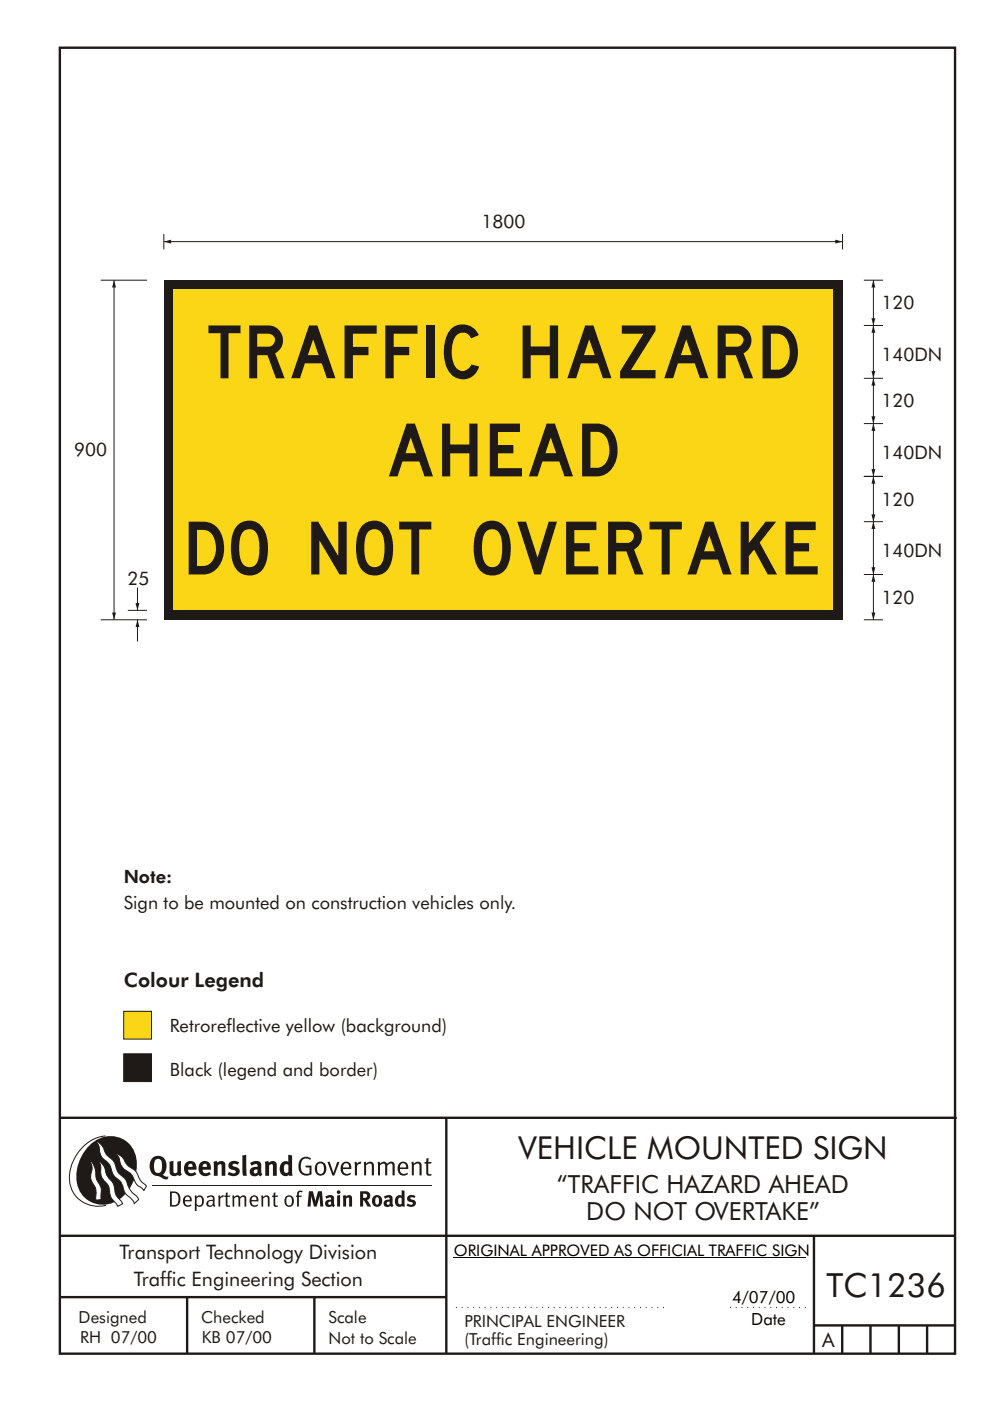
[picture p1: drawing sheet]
<svg xmlns="http://www.w3.org/2000/svg" width="210mm" height="297mm" viewBox="0 0 210 297" stroke-linecap="round" stroke-linejoin="round" font-family="sans-serif">
<g fill="none" stroke="#1f1a17" stroke-width=".51">
<path d="M12.7 10.1h189.9v276.9h-189.9zM12.7 237h190.3M94.7 236.9v50.1M12.7 262h190M12.7 275h82M39.7 275v12M66.7 275v12M172.7 262v25M172.7 281h30M178.7 281v6M184.7 281v6M190.7 281v6"/>
<path d="M196.7 281v6"/>
</g>
<path d="M96.3 266.6h74.7" fill="none" stroke="#000" stroke-width=".21"/>
<path d="M96.7 277.2h45.2M154.9 277.2h16.6" fill="none" stroke="#1f1a17" stroke-width=".21" stroke-dasharray=".2 1" stroke-linecap="butt"/>
<path d="M26.3 223.4h5.8v5.9h-5.8z" fill-rule="evenodd" fill="#1f1a17" stroke="#1f1a17" stroke-width=".21"/>
<path d="M26.3 214.4h5.8v5.9h-5.8z" fill-rule="evenodd" fill="#fad617" stroke="#1f1a17" stroke-width=".21"/>
<g fill="#1f1a17">
<path d="M63.9 245.6a1.61 1.61 0 0 1 2.1 0l-.2 .3a1.17 1.17 0 0 0-1.4-.2 1.17 1.17 0 0 0-.6 1.3 1.42 1.42 0 0 0 1.2 1.9l.7-.2v-1.2h-.8l-.1-.4h1.3v1.9a1.82 1.82 0 0 1-2.2-.1 1.82 1.82 0 0 1-.6-2.1l.2-.7z" fill-rule="evenodd"/>
<path d="M67.3 246.5a1.77 1.77 0 0 0 .3 2.7 1.39 1.39 0 0 0 1.4-.5 1.39 1.39 0 0 0 .2-1.5 1.19 1.19 0 0 0-1.9-.7zM67.5 246.8a.83 .83 0 0 1 1 .1 .83 .83 0 0 1 .2 1 .75 .75 0 0 1-.6 1 .75 .75 0 0 1-.8-.8v-.9z" fill-rule="evenodd"/>
<path d="M69.5 246.4l.4-.1 .9 2.4 .7-2.3h.5l-1.1 2.8h-.4z" fill-rule="evenodd"/>
<path d="M72.6 246.7a1.74 1.74 0 0 0 .5 2.5h.9l.5-.3-.2-.3a.89 .89 0 0 1-1.1 .2 .89 .89 0 0 1-.4-.9h1.7a1.15 1.15 0 0 0-.4-1.4 1.15 1.15 0 0 0-1.5 .2zM73 246.9a.67 .67 0 0 1 .8-.2 .67 .67 0 0 1 .3 .8h-1.3z" fill-rule="evenodd"/>
<path d="M75.2 246.4l.4-.1 .1 .4 .5-.4h.5l-.2 .5a.61 .61 0 0 0-.8 .6v1.8h-.4z" fill-rule="evenodd"/>
<path d="M77.1 246.4l.5-.1 .1 .4a.89 .89 0 0 1 .9-.4 .89 .89 0 0 1 .7 .7v2.2h-.4v-2.2l-.1-.2-.3-.1-.8 .4v2.1h-.4z" fill-rule="evenodd"/>
<path d="M80.1 246.4l.4-.1 .1 .4a.83 .83 0 0 1 .8-.4 .83 .83 0 0 1 .7 .5 .86 .86 0 0 1 .9-.5 .86 .86 0 0 1 .7 .7v2.2h-.4l-.1-2.3a.5 .5 0 0 0-.8 0l-.2 .2v2.1h-.5v-2.2l-.3-.3-.8 .4v2.1h-.4z" fill-rule="evenodd"/>
<path d="M84.7 246.7a1.74 1.74 0 0 0 .5 2.5h.9l.5-.3-.2-.3a.89 .89 0 0 1-1.1 .2 .89 .89 0 0 1-.4-.9h1.7a1.15 1.15 0 0 0-.5-1.4 1.15 1.15 0 0 0-1.4 .2zM85 246.9a.67 .67 0 0 1 .9-.2 .67 .67 0 0 1 .3 .8h-1.3z" fill-rule="evenodd"/>
<path d="M87.3 246.4l.4-.1 .1 .4a.89 .89 0 0 1 .9-.4 .89 .89 0 0 1 .8 .7v2.2h-.5v-2.2l-.1-.2-.3-.1-.8 .4v2.1h-.4z" fill-rule="evenodd"/>
<path d="M90.5 245.6l.4-.1v.9h.7l-.2 .3h-.5v2.1l.1 .1h.5l.1 .3a.71 .71 0 0 1-1.2-.6v-1.9h-.3v-.3h.3z" fill-rule="evenodd"/>
<path d="M36 246.3l.8-.2v2a.46 .46 0 0 0 .2 .6 .46 .46 0 0 0 .6-.2v-2.2l.8-.2v2.4l.2 .5-.6 .4-.2-.3a1.03 1.03 0 0 1-1.2 .2 1.03 1.03 0 0 1-.6-1z" fill-rule="evenodd"/>
<path d="M39.4 246.6a1.64 1.64 0 0 0 0 2.3 1.64 1.64 0 0 0 2.3 .1l-.4-.5a.78 .78 0 0 1-.9 .3 .78 .78 0 0 1-.5-.8h1.8a1.37 1.37 0 0 0-.6-1.6 1.37 1.37 0 0 0-1.7 .2zM40.1 246.9a.48 .48 0 0 1 .6-.1 .48 .48 0 0 1 .2 .6h-1z" fill-rule="evenodd"/>
<path d="M42.5 246.6a1.65 1.65 0 0 0-.2 2 1.65 1.65 0 0 0 1.9 .7l.5-.3-.3-.5a.78 .78 0 0 1-.9 .3 .78 .78 0 0 1-.5-.8h1.8a1.37 1.37 0 0 0-.6-1.6 1.37 1.37 0 0 0-1.7 .2zM43.1 246.9a.48 .48 0 0 1 .6-.1 .48 .48 0 0 1 .2 .6h-.9z" fill-rule="evenodd"/>
<path d="M45.3 246.3l.7-.2 .1 .4a.95 .95 0 0 1 1-.3 .95 .95 0 0 1 .7 .8v2.3h-.8v-2.3l-.3-.2-.5 .3v2.2h-.8z" fill-rule="evenodd"/>
<path d="M48.7 246.5a1.73 1.73 0 0 1 2-.1l-.2 .6-.6-.2a.42 .42 0 0 0-.6 .2l.2 .3a1.23 1.23 0 0 1 1.4 1 1.47 1.47 0 0 1-2.3 .9l-.3-.2 .3-.6 .7 .4a.47 .47 0 0 0 .7-.4 .87 .87 0 0 0-1-.5l-.4-.2-.1-.4z" fill-rule="evenodd"/>
<path d="M53.1 246.6l.3 .6 .3-.2a.62 .62 0 0 1 .9 0l.1 .4a1.21 1.21 0 0 0-1.4 .3 1.21 1.21 0 0 0-.1 1.3 1.19 1.19 0 0 0 1.7 .1l.4 .3 .4-.4-.3-.4v-1.4a.96 .96 0 0 0-1.3-1zM54 248l.6-.1v.7a.43 .43 0 0 1-.6 .1 .43 .43 0 0 1 0-.7z" fill-rule="evenodd"/>
<path d="M56.2 246.3l.7-.2 .1 .4a.95 .95 0 0 1 1.1-.3 .95 .95 0 0 1 .6 .8v2.3h-.8v-2.3l-.2-.2-.6 .3v2.2h-.8z" fill-rule="evenodd"/>
<path d="M61.2 244.8v1.5a1.29 1.29 0 0 0-1.4 .2 1.29 1.29 0 0 0-.5 1.3 1.24 1.24 0 0 0 .6 1.4 1.24 1.24 0 0 0 1.4-.1l.1 .2h.7l-.1-4.3zM60.5 246.9l.4-.1 .3 .2v1.5l-.3 .1a.48 .48 0 0 1-.6-.4 1.52 1.52 0 0 1 .2-1.3z" fill-rule="evenodd"/>
<path d="M51.4 245l.8-.2 .2 4.5h-.8l-.1-.2z" fill-rule="evenodd"/>
</g>
<path d="M22.4 240.8a9 9 0 0 0-7.4 10.9 6.2 6.2 0 0 0 7.5 3.8M32.2 251.4h59.4" fill="none" stroke="#1f1a17" stroke-width=".21"/>
<path d="M19.1 242.7a5.7 5.7 0 0 1 6.5-1.4 5.7 5.7 0 0 1 3.4 5.7 8.6 8.6 0 0 1-6.2 8.3 5.7 5.7 0 0 1-6.5-7 9.9 9.9 0 0 1 2.8-5.6z" fill-rule="evenodd" fill="#1f1a17"/>
<path d="M24.5 244.5a3.1 3.1 0 0 1 2.3 2.2l.7 .7a3.2 3.2 0 0 1 2 2.4l.4 .6 1.2 1.1-.6 .9-.2-.3a3.5 3.5 0 0 1-1.9-2.1 3.8 3.8 0 0 0-2.1-2.1 3.5 3.5 0 0 1-1-2.3zM20.4 241.9a3.4 3.4 0 0 1 1.9 2.5l.7 .8a3.3 3.3 0 0 1 1.7 2.6 4.4 4.4 0 0 0 1.7 2l.3 .3a6.1 6.1 0 0 0 2.5 3.7l.2 .5-.9 .9a6.1 6.1 0 0 0-1.9-2.2l-.4-.8a3.6 3.6 0 0 0-1.9-2.8l-.6-1a3.6 3.6 0 0 0-1.9-2.8 3.7 3.7 0 0 1-.8-2.4zM21 246.1a3.4 3.4 0 0 1 1.5 2.8l.6 .9a3.8 3.8 0 0 1 1.4 3.1l.3 .7 1.2 1.6-1 .6-.5-.8a3.2 3.2 0 0 1-1.3-2.8 4.3 4.3 0 0 0-1.4-2.2 4.7 4.7 0 0 1-.5-2.9zM19.2 246.1a5.1 5.1 0 0 1 1.2 3.7l.3 .7a3.1 3.1 0 0 1 .7 3l.1 .8-1.1 .2-.1-.8a3.5 3.5 0 0 0-.9-3.2 3.6 3.6 0 0 1 .1-2.6z" fill-rule="evenodd" fill="#fff" stroke="#1f1a17" stroke-width=".21"/>
<g fill="#1f1a17">
<path d="M32.4 245.5a2.51 2.51 0 0 0 .4 3.7l.8 .1a2.78 2.78 0 0 0 2 .7l.2-.5h-.6l-.7-.4a2.56 2.56 0 0 0 0-3.8 1.83 1.83 0 0 0-2.1 .2zM33 245.9a.87 .87 0 0 1 1 0 .87 .87 0 0 1 .4 .9v.4a1.17 1.17 0 0 1-.9 1.5l-.3-.1a2.38 2.38 0 0 1-.2-2.7z" fill-rule="evenodd"/>
<path d="M36.5 252.9v2.6a1.12 1.12 0 0 0 1.1-.3 1.12 1.12 0 0 0 .3-1.2l-.1-.5-.4-.4zM36.1 252.6h1.1a1.67 1.67 0 0 1 1.1 1.7 1.67 1.67 0 0 1-1.2 1.5h-1zM39.4 253.9l-.2 .5h1.1a.55 .55 0 0 0-.2-.6 .55 .55 0 0 0-.7 .1zM39.1 253.8a.95 .95 0 0 1 1.2-.2 .95 .95 0 0 1 .4 1.1h-1.5a.72 .72 0 0 0 .4 .8 .72 .72 0 0 0 .9-.2l.1 .3a1.15 1.15 0 0 1-1.5 0 1.15 1.15 0 0 1-.2-1.5zM41.7 254.1v1.2a.7 .7 0 0 0 1 .1 .7 .7 0 0 0 .2-.9 .61 .61 0 0 0-.4-.7 .61 .61 0 0 0-.8 .3zM41.3 253.5l.4-.1v.4a.95 .95 0 0 1 1.2-.2 .95 .95 0 0 1 .3 1.2 .92 .92 0 0 1-.4 1 .92 .92 0 0 1-1.1-.2v1.1l-.4 .1zM44.3 254.8a.5 .5 0 0 0 .1 .8 .5 .5 0 0 0 .7-.4l.1-.6zM43.9 253.7a1 1 0 0 1 1.6 .3v1.4l.2 .2-.2 .3-.3-.3a.78 .78 0 0 1-1.4-.1 .78 .78 0 0 1 .8-1.1h.6a.58 .58 0 0 0-.4-.7 .58 .58 0 0 0-.7 .3zM46.3 253.5l.3-.1 .1 .4 .3-.3 .5-.1-.2 .4a.52 .52 0 0 0-.6 .6v1.4h-.3zM47.9 252.9l.4-.1v.7h.6l-.2 .3h-.4v1.5a.35 .35 0 0 0 .5 .3v.2a.57 .57 0 0 1-.6 .1 .57 .57 0 0 1-.3-.5v-1.6h-.3v-.3h.3zM49.3 253.5l.3-.1 .1 .4 .2-.2a.64 .64 0 0 1 1 .2 .7 .7 0 0 1 .8-.4 .7 .7 0 0 1 .6 .7v1.7h-.4v-1.7l-.3-.3-.6 .3v1.7h-.4v-1.6a.38 .38 0 0 0-.3-.5 .38 .38 0 0 0-.4 .2l-.2 .2v1.7h-.4zM53.5 253.9l-.1 .5h1a.55 .55 0 0 0-.2-.6 .55 .55 0 0 0-.7 .1zM53.2 253.8a.95 .95 0 0 1 1.2-.2 .95 .95 0 0 1 .4 1.1h-1.4a.72 .72 0 0 0 .4 .8 .72 .72 0 0 0 .8-.2l.2 .3a1.15 1.15 0 0 1-1.5 0 1.15 1.15 0 0 1-.3-1.5zM55.4 253.5l.3-.1 .1 .4a.72 .72 0 0 1 .8-.4 .72 .72 0 0 1 .6 .7v1.7h-.4v-1.6a.45 .45 0 0 0-.3-.5 .45 .45 0 0 0-.5 .3l-.2 .1v1.7h-.3zM58.1 252.9l.4-.1-.1 .7h.6l-.1 .3h-.5v1.5a.35 .35 0 0 0 .5 .3l.1 .2a.57 .57 0 0 1-.6 .1 .57 .57 0 0 1-.4-.5v-1.6h-.3v-.3h.3zM60.9 253.9l-.2 .7a.65 .65 0 0 0 .3 .8 .65 .65 0 0 0 .9-.2v-.1a.93 .93 0 0 0-.7-1.4zM60.6 253.7a1.12 1.12 0 0 1 1.5 .1 1.12 1.12 0 0 1 .2 1.4 1.01 1.01 0 0 1-1.3 .6 1.01 1.01 0 0 1-.7-1.2zM63.2 252.6l.5-.2 .5 .2-.1 .2-.4-.1-.3 .2v.6h.7l-.2 .3h-.5v2h-.4v-2h-.2v-.3h.2zM65.5 252.6l-.3 3.2h.7l.1-2.3 .6 2.3h.6l.6-2.3 .2 2.3h.6l-.3-3.2h-.8l-.6 2.1-.5-2.1zM69 253.7l.3 .5a.51 .51 0 0 1 .5-.4 .51 .51 0 0 1 .5 .4v.1a.88 .88 0 0 0-1.2 .4 .88 .88 0 0 0 .2 1.1 .9 .9 0 0 0 1.1-.2l.4 .3 .3-.3-.2-.3v-1.1a.87 .87 0 0 0-.5-.8 .87 .87 0 0 0-1 .1zM69.8 254.8h.5l-.1 .5-.1 .1h-.3l-.1-.1zM71.5 253.5v2.3h.7v-2.4zM71.5 252.8a.39 .39 0 0 0 .7 0 .39 .39 0 0 0-.7 0zM72.7 253.5l.1 2.3h.6v-1.7a.33 .33 0 0 1 .4-.2 .33 .33 0 0 1 .3 .4v1.5h.6v-1.7a.75 .75 0 0 0-.5-.7 .75 .75 0 0 0-.8 .3l-.1-.3zM76.4 252.6v3.2h.6v-1.3l.3 .2 .7 1.1h.8l-1-1.4a.94 .94 0 0 0 .8-1 .94 .94 0 0 0-1-.8zM77 253.1a.51 .51 0 0 1 .8 .1 .51 .51 0 0 1-.2 .7l-.6 .1zM79.2 253.7a1.19 1.19 0 0 0 0 1.7 1.19 1.19 0 0 0 1.7 0 1.19 1.19 0 0 0-.1-1.6 1.19 1.19 0 0 0-1.6-.1zM79.8 253.9l.2-.1a.99 .99 0 0 1 0 1.6 1.06 1.06 0 0 1-.2-1.5zM81.4 253.7l.3 .5a.51 .51 0 0 1 .5-.4 .51 .51 0 0 1 .5 .4v.1a.88 .88 0 0 0-1.1 .4 .88 .88 0 0 0 .2 1.1 .9 .9 0 0 0 1-.2l.4 .3 .3-.3-.2-.3v-1.1a.87 .87 0 0 0-.5-.8 .87 .87 0 0 0-1 .1zM82.2 254.8h.5v.5l-.2 .1h-.3l-.1-.1zM85.2 252.4v1.1a1.2 1.2 0 0 0-1.3 .6 1.2 1.2 0 0 0 .1 1.4l.6 .4 .7-.2 .1 .1h.5l-.1-3.3zM84.7 253.9l.5 .2v1.2a.46 .46 0 0 1-.6-.1 .46 .46 0 0 1-.1-.5zM86.6 253.6a.79 .79 0 0 0-.1 .9 .79 .79 0 0 0 .9 .4 .33 .33 0 0 1 .1 .5 .33 .33 0 0 1-.6 0l-.4-.2-.2 .4a1.15 1.15 0 0 0 1.2 .3 1.15 1.15 0 0 0 .7-1 1.49 1.49 0 0 0-1.1-.8 .4 .4 0 0 1 .2-.3 .4 .4 0 0 1 .5 .1l.1 .1 .2-.4a1.47 1.47 0 0 0-1.5 0z" fill-rule="evenodd"/>
</g>
<path d="M34.8 51.2h144" fill="none" stroke="#1f1a17" stroke-width=".21"/>
<g fill="#1f1a17">
<path d="M177.2 50.8l1.6 .4-1.6 .4 1.6-.4-1.6 .4z" fill-rule="evenodd"/>
<path d="M34.8 51.2l1.5-.4v.8z" fill-rule="evenodd"/>
</g>
<path d="M34.8 49.6v3.3M185.3 110.6v11.2" fill="none" stroke="#1f1a17" stroke-width=".21"/>
<g fill="#1f1a17">
<path d="M184.9 120.3h.8l-.4 1.5z" fill-rule="evenodd"/>
<path d="M185.3 110.6l.4 1.5h-.8z" fill-rule="evenodd"/>
</g>
<path d="M183.3 110.6h4M183.3 131.4h4M183.3 121.8h4M185.3 121.8v9.6" fill="none" stroke="#1f1a17" stroke-width=".21"/>
<g fill="#1f1a17">
<path d="M34.8 59.4h144v72h-144z"/>
<path d="M184.9 129.9h.8l-.4 1.5z" fill-rule="evenodd"/>
<path d="M185.3 121.8l.4 1.5h-.8z" fill-rule="evenodd"/>
</g>
<path d="M36.8 61.4h140v68h-140z" fill="#fad617"/>
<path d="M185.3 69v11.2" fill="none" stroke="#1f1a17" stroke-width=".21"/>
<g fill="#1f1a17">
<path d="M184.9 78.7h.8l-.4 1.5z" fill-rule="evenodd"/>
<path d="M185.3 69l.4 1.6h-.8z" fill-rule="evenodd"/>
</g>
<path d="M183.3 59.4h4M185.3 59.4v9.6M183.3 69h4M183.3 80.2h4" fill="none" stroke="#1f1a17" stroke-width=".21"/>
<g fill="#1f1a17">
<path d="M184.9 67.5h.8l-.4 1.5z" fill-rule="evenodd"/>
<path d="M185.3 59.4l.4 1.6h-.8z" fill-rule="evenodd"/>
</g>
<path d="M185.3 101v9.6" fill="none" stroke="#1f1a17" stroke-width=".21"/>
<g fill="#1f1a17">
<path d="M184.9 109.1h.8l-.4 1.5z" fill-rule="evenodd"/>
<path d="M185.3 101l.4 1.5h-.8z" fill-rule="evenodd"/>
</g>
<path d="M185.3 89.8v11.2M183.3 101h4" fill="none" stroke="#1f1a17" stroke-width=".21"/>
<g fill="#1f1a17">
<path d="M184.9 99.5h.8l-.4 1.5z" fill-rule="evenodd"/>
<path d="M185.3 89.8l.4 1.5h-.8z" fill-rule="evenodd"/>
</g>
<path d="M183.3 89.8h4M185.3 80.2v9.6M183.3 101h4" fill="none" stroke="#1f1a17" stroke-width=".21"/>
<g fill="#1f1a17">
<path d="M184.9 88.3h.8l-.4 1.5z" fill-rule="evenodd"/>
<path d="M185.3 80.2l.4 1.5h-.8z" fill-rule="evenodd"/>
</g>
<path d="M178.8 49.6v3.3M29.2 124.6v4.8" fill="none" stroke="#1f1a17" stroke-width=".21"/>
<path d="M28.8 127.9h.8l-.4 1.5 .4-1.5-.4 1.5z" fill-rule="evenodd" fill="#1f1a17"/>
<path d="M29.2 131.4v4.6" fill="none" stroke="#1f1a17" stroke-width=".21"/>
<path d="M29.2 131.4l.4 1.5h-.8z" fill-rule="evenodd" fill="#1f1a17"/>
<path d="M21.4 59.4h9.8M24.2 59.4v72M21.4 131.4h9.8M27.1 129.4h4.1" fill="none" stroke="#1f1a17" stroke-width=".21"/>
<g fill="#1f1a17">
<path d="M23.8 129.9h.8l-.4 1.5z" fill-rule="evenodd"/>
<path d="M24.2 59.4l.4 1.5h-.8z" fill-rule="evenodd"/>
</g>
<g font-size="11.2" fill="#1f1a17">
<text x="44.2" y="80.2">TRAFFIC HAZARD</text>
<text x="82.5" y="101">AHEAD</text>
<text x="40" y="121.8">DO NOT OVERTAKE</text>
</g>
<text font-size="7.1" fill="#1f1a17" x="175.4" y="275">TC1236</text>
<text font-size="6.7" fill="#1f1a17" x="110" y="245.7">VEHICLE MOUNTED SIGN</text>
<g font-size="5.3" fill="#1f1a17">
<text x="118.2" y="253">“TRAFFIC HAZARD AHEAD</text>
<text x="124.4" y="258.6">DO NOT OVERTAKE”</text>
</g>
<g font-size="4.2" fill="#1f1a17">
<text x="26.3" y="209.2">Colour Legend</text>
<text x="25.4" y="267">Transport Technology Division</text>
<text x="28.4" y="272.6">Traffic Engineering Section</text>
<text x="174.4" y="285.6">A</text>
</g>
<g font-size="4" fill="#1f1a17">
<text x="102.2" y="48.4">1800</text>
<text x="187" y="65.6">120</text>
<text x="187" y="76.5">140DN</text>
<text x="187" y="86.4">120</text>
<text x="15.7" y="96.8">900</text>
<text x="187" y="97.3">140DN</text>
<text x="187" y="107.2">120</text>
<text x="187" y="118.1">140DN</text>
<text x="27" y="123.9">25</text>
<text x="187" y="128">120</text>
</g>
<g font-size="3.9" fill="#1f1a17">
<text x="26.3" y="187.1">Note:</text>
<text x="26.3" y="192.7">Sign to be mounted on construction vehicles only.</text>
<text x="36" y="218.8">Retroreflective yellow (background)</text>
<text x="36.1" y="228.1">Black (legend and border)</text>
</g>
<g font-size="3.6">
<text x="155.3" y="276.2">4/07/00</text>
<text x="159.4" y="281">Date</text>
</g>
<g font-size="3.5" fill="#1f1a17">
<text x="16.7" y="280.5">Designed</text>
<text x="42.7" y="280.5">Checked</text>
<text x="69.7" y="280.5">Scale</text>
<text x="98.5" y="281.4">PRINCIPAL ENGINEER</text>
<text x="17" y="284.8">RH 07/00</text>
<text x="42.8" y="284.8">KB 07/00</text>
<text x="69.7" y="285">Not to Scale</text>
<text x="98.5" y="285.1">(Traffic Engineering)</text>
</g>
<text font-size="3.4" x="96.3" y="266.3">ORIGINAL APPROVED AS OFFICIAL TRAFFIC SIGN</text>
</svg>
